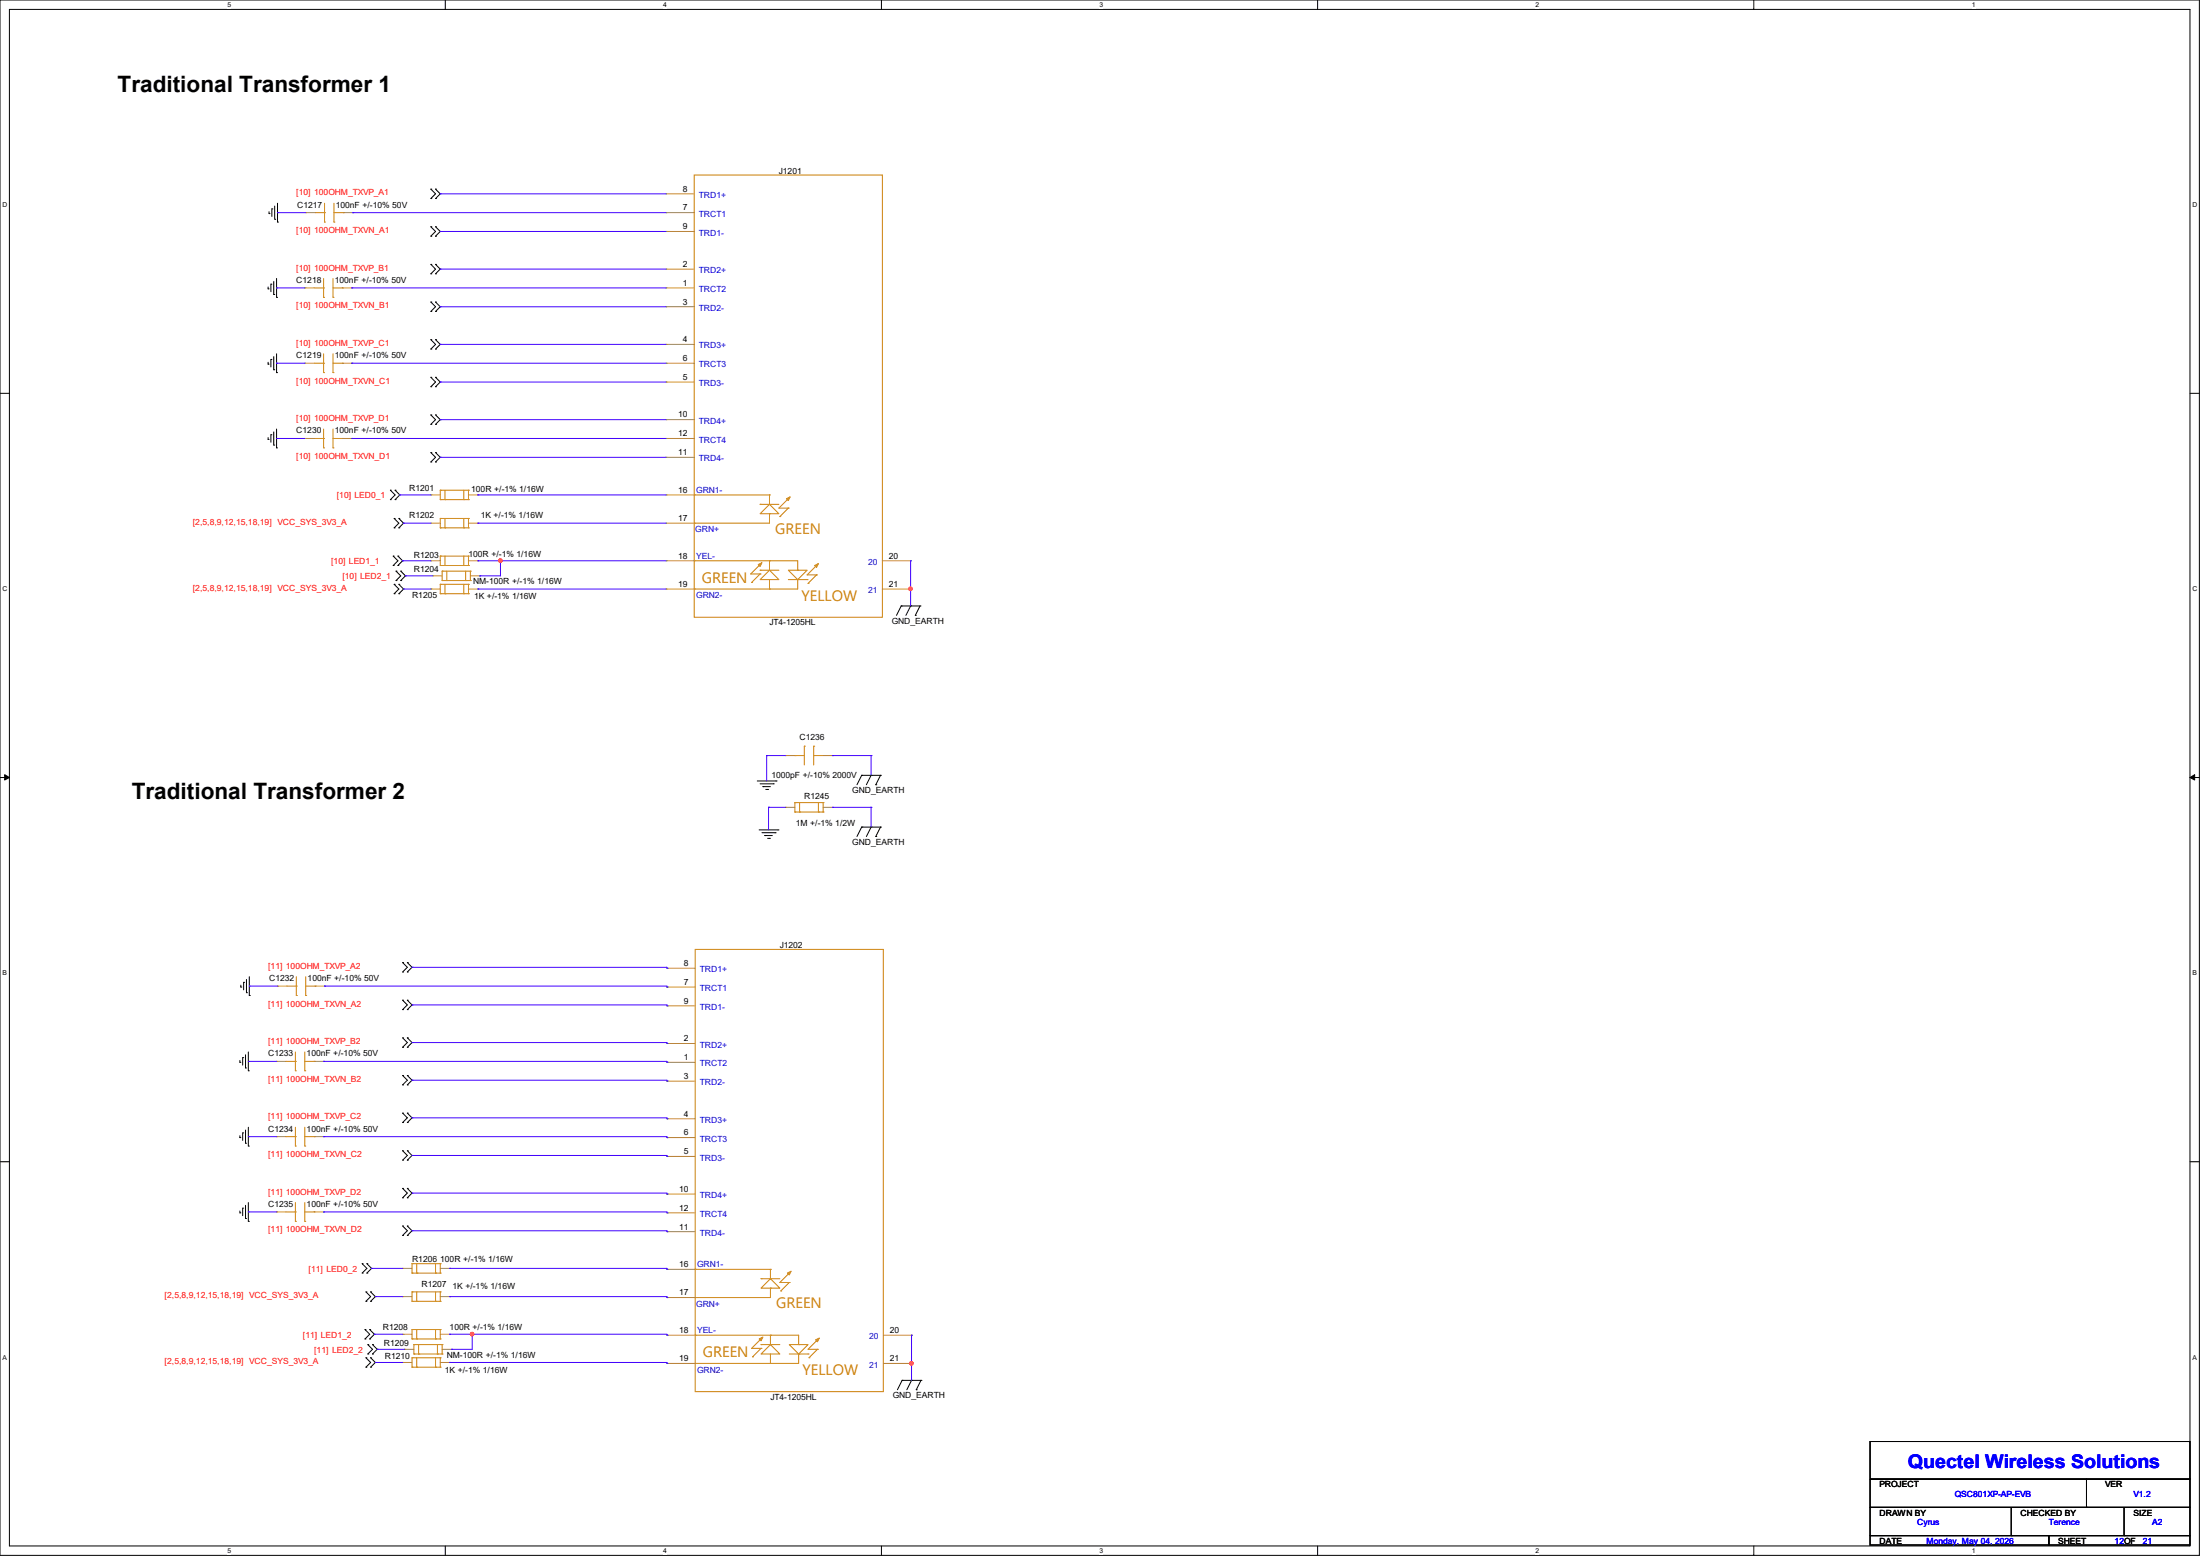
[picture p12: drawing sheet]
<svg xmlns="http://www.w3.org/2000/svg" width="297mm" height="210mm" viewBox="0 0 297 210" stroke-linecap="round" stroke-linejoin="round" font-family="sans-serif">
<path d="M0 0h296.9v209.9h-296.9zM1.3 1.3h294.4v207.4h-294.4z" fill="none" stroke="#000" stroke-width=".14"/>
<g fill="#fff">
<path d="M30.7 .1h.5v1h-.5z"/>
<path d="M30.7 208.8h.5v1h-.5z"/>
</g>
<path d="M60.1 0v1.3M60.1 208.7v1.2" fill="none" stroke="#000" stroke-width=".14"/>
<g fill="#fff">
<path d="M89.5 .1h.5v1h-.5z"/>
<path d="M89.5 208.8h.5v1h-.5z"/>
</g>
<path d="M119 0v1.3M119 208.7v1.2" fill="none" stroke="#000" stroke-width=".14"/>
<g fill="#fff">
<path d="M148.4 .1h.5v1h-.5z"/>
<path d="M148.4 208.8h.5v1h-.5z"/>
</g>
<path d="M177.9 0v1.3M177.9 208.7v1.2" fill="none" stroke="#000" stroke-width=".14"/>
<g fill="#fff">
<path d="M207.3 .1h.5v1h-.5z"/>
<path d="M207.3 208.8h.5v1h-.5z"/>
</g>
<path d="M236.8 0v1.3M236.8 208.7v1.2" fill="none" stroke="#000" stroke-width=".14"/>
<g fill="#fff">
<path d="M266.2 .1h.5v1h-.5z"/>
<path d="M266.2 208.8h.5v1h-.5z"/>
<path d="M.3 27.2h.7v1h-.7z"/>
<path d="M296 27.2h.6v1h-.6z"/>
<path d="M.3 79h.7v1h-.7z"/>
<path d="M296 79h.6v1h-.6z"/>
</g>
<path d="M0 53.1h1.3M295.7 53.1h1.2" fill="none" stroke="#000" stroke-width=".14"/>
<g fill="#fff">
<path d="M.3 130.9h.6v1h-.6z"/>
<path d="M296 130.9h.6v1h-.6z"/>
</g>
<path d="M0 104.9h1.3M295.7 104.9h1.2" fill="none" stroke="#000" stroke-width=".14"/>
<path d="M.6 104.6l.7 .3-.7 .4zM295.7 104.9l.6-.3v.7z" fill="#000" stroke="#000" stroke-width=".14"/>
<g fill="#fff">
<path d="M.3 182.7h.6v1h-.6z"/>
<path d="M296 182.7h.5v1h-.5z"/>
</g>
<g fill="none" stroke="#000" stroke-width=".14">
<path d="M36.2 39h.1M36.2 38.7v.3M36.3 28.8h.1M36.3 28.6v.2M36.6 38.4h.1M36.6 38.4v1M36.7 28.2h.1M36.7 28.2v1M37 39.8h.1M37 38v1.8M37.1 29.6h.1M37.1 27.8v1.8"/>
<path d="M37.3 37.6v2.5M37.5 30h.1M37.5 27.4v2.6M58.2 25.5h.1M58.2 26.8h.1M58.2 30.6h.1M58.2 31.9h.1M58.2 35.7h.1M58.2 37h.1M58.2 25.5l.6 .7-.6 .6M58.2 30.6l.6 .6-.6 .7M58.2 35.7l.6 .6-.6 .7"/>
<path d="M58.8 26.8h.1M58.8 25.5h.1M58.8 31.9h.1M58.8 30.6h.1M58.8 37h.1M58.8 35.7h.1M58.8 25.5l.6 .7-.6 .6M58.8 30.6l.6 .6-.6 .7M58.8 35.7l.6 .6-.6 .7M36.2 49.1h.1M36.2 59.3h.1M36.2 48.9v.2"/>
<path d="M36.2 59.1v.2M36.6 48.5h.1M36.6 58.7h.1M36.6 48.5v1M36.6 58.7v1M37 49.9h.1M37 48.1v1.8M37 58.3v1.8M37.3 40.1h.1M37.3 50.3h.1M37.3 47.8v2.5M37.3 57.9v2.6"/>
<path d="M58.2 40.8h.1M58.2 42h.1M58.2 45.8h.1M58.2 47.1h.1M58.2 50.9h.1M58.2 52.2h.1M58.2 56h.1M58.2 57.3h.1M58.2 40.8l.6 .6-.6 .6M58.2 45.8l.6 .7-.6 .6M58.2 50.9l.6 .7-.6 .6M58.2 56l.6 .6-.6 .7"/>
<path d="M58.8 42h.1M58.8 40.8h.1M58.8 47.1h.1M58.8 45.8h.1M58.8 52.2h.1M58.8 50.9h.1M58.8 57.3h.1M58.8 56h.1M58.8 40.8l.6 .6-.6 .6M58.8 45.8l.6 .7-.6 .6M58.8 50.9l.6 .7-.6 .6M58.8 56l.6 .6-.6 .7"/>
<path d="M37 60.1h.1M37.3 60.5h.1M52.7 67.4h.1M52.7 66.2h.1M52.7 66.2l.6 .6-.6 .6M53.1 76.3h.1M53.1 75.1h.1M53.1 75.1l.6 .6-.6 .6M53.2 70h.1M53.2 71.2h.1M53.2 78.9h.1M53.2 70l.6 .6-.6 .6"/>
<path d="M53.2 78.9l.6 .6-.6 .6M53.3 66.2h.1M53.3 67.4h.1M53.3 66.2l.7 .6-.7 .6M53.5 78.4h.1M53.5 77.1h.1M53.5 77.1l.6 .6-.6 .7M53.7 75.1h.1M53.7 76.3h.1M53.7 75.1l.7 .6-.7 .6M53.8 71.2h.1M53.8 70h.1"/>
<path d="M53.8 78.9h.1M53.8 70l.7 .6-.7 .6M53.8 78.9l.7 .6-.7 .6M54.1 77.1h.1M54.1 78.4h.1M54.1 77.1l.6 .6-.6 .7M58.2 61.1h.1M58.2 62.4h.1M58.2 61.1l.6 .6-.6 .7M58.8 62.4h.1M58.8 61.1h.1M58.8 61.1l.6 .6-.6 .7"/>
<path d="M53.2 80.1h.1M53.8 80.1h.1M121.7 81.8h.1M121.7 81.8l-.7 1.3M121.7 81.8h2.5M122.9 81.8h.1M122.9 81.8l-.6 1.3M123.6 83.1h.1M124.2 81.8h.1M124.2 81.8l-.6 1.3M102.2 105.4h2.6M102.5 112h2.5"/>
<path d="M102.6 105.8h1.8M102.9 112.4h1.7M103 106.2h.1M103 106.2h1M103.3 112.8h.1M103.3 112.8h1M103.4 106.6h.2M103.6 106.6h.1M103.6 113.2h.3M103.9 113.2h.1M104.4 105.8h.1M104.6 112.4h.1"/>
<path d="M104.8 105.4h.1M105 112h.1M116.3 104.6h.1M116.3 111.6h.1M116.3 104.6l-.6 1.3M116.3 104.6h2.6M116.3 111.6l-.6 1.3M116.3 111.6h2.6M117.6 104.6h.1M117.6 111.6h.1M117.6 104.6l-.6 1.3M117.6 111.6l-.6 1.3"/>
<path d="M118.2 105.9h.1M118.2 112.9h.1M118.9 104.6h.1M118.9 111.6h.1M118.9 104.6l-.7 1.3M118.9 111.6l-.7 1.3M32.5 133.2h.1M32.5 133v.2M32.9 132.6h.1M32.9 132.6v1M33.3 134h.1M33.3 132.2v1.8"/>
<path d="M33.7 134.4h.1M33.7 131.8v2.6M54.4 129.9h.1M54.4 131.2h.1M54.4 135h.1M54.4 136.3h.1M54.4 129.9l.6 .7-.6 .6M54.4 135l.6 .6-.6 .7M55 131.2h.1M55 129.9h.1M55 136.3h.1M55 135h.1"/>
<path d="M55 129.9l.6 .7-.6 .6M55 135l.6 .6-.6 .7M0 156.8h1.3M32.4 143.4h.1M32.4 153.5h.1M32.4 143.1v.3M32.4 153.3v.2M32.8 142.7h.1M32.8 152.9h.1M32.8 142.7v1.1M32.8 152.9v1M33.1 144.1h.1"/>
<path d="M33.1 154.3h.1M33.1 142.4v1.7M33.1 152.5v1.8M33.5 144.5h.1M33.5 154.7h.1M33.5 142v2.5M33.5 152.1v2.6M54.4 140.1h.1M54.4 141.4h.1M54.4 145.2h.1M54.4 146.4h.1M54.4 150.2h.1"/>
<path d="M54.4 151.5h.1M54.4 155.3h.1M54.4 156.6h.1M54.4 140.1l.6 .6-.6 .7M54.4 145.2l.6 .6-.6 .6M54.4 150.2l.6 .7-.6 .6M54.4 155.3l.6 .7-.6 .6M55 141.4h.1M55 140.1h.1M55 146.4h.1M55 145.2h.1M55 151.5h.1"/>
<path d="M55 150.2h.1M55 156.6h.1M55 155.3h.1M55 140.1l.6 .6-.6 .7M55 145.2l.6 .6-.6 .6M55 150.2l.6 .7-.6 .6M55 155.3l.6 .7-.6 .6M295.7 156.8h1.2M32.4 163.7h.1M32.4 163.4v.3M32.8 163.1h.1M32.8 163.1v1"/>
<path d="M33.1 164.5h.1M33.1 162.7v1.8M33.5 164.8h.1M33.5 162.3v2.5M48.9 171.8h.1M48.9 170.6h.1M48.9 170.6l.6 .6-.6 .6M49.3 179.5h.1M49.3 179.5l.6 .6-.6 .6M49.4 174.4h.1M49.4 175.6h.1M49.4 174.4l.6 .6-.6 .6"/>
<path d="M49.5 170.6h.1M49.5 171.8h.1M49.5 170.6l.7 .6-.7 .6M49.9 179.5h.1M49.9 179.5l.6 .6-.6 .6M50 175.6h.1M50 174.4h.1M50 174.4l.7 .6-.7 .6M54.4 160.4h.1M54.4 161.7h.1M54.4 165.5h.1M54.4 166.8h.1"/>
<path d="M54.4 160.4l.6 .6-.6 .7M54.4 165.5l.6 .6-.6 .7M55 161.7h.1M55 160.4h.1M55 166.8h.1M55 165.5h.1M55 160.4l.6 .6-.6 .7M55 165.5l.6 .6-.6 .7M49.3 180.7h.1M49.4 183.3h.1M49.4 184.5h.1M49.4 183.3l.6 .6-.6 .6"/>
<path d="M49.7 182.8h.1M49.7 181.5h.1M49.7 181.5l.6 .6-.6 .7M49.9 180.7h.1M50 184.5h.1M50 183.3h.1M50 183.3l.7 .6-.7 .6M50.3 181.5h.1M50.3 182.8h.1M50.3 181.5l.6 .6-.6 .7M121.8 186.3h.1M121.8 186.3l-.6 1.3"/>
<path d="M121.8 186.3h2.5M123.1 186.3h.1M123.1 186.3l-.7 1.3M123.7 187.6h.1M124.3 186.3h.1M124.3 186.3l-.6 1.3M252.5 194.6h43.2v5h-43.2zM252.5 199.6h43.2v3.9h-43.2zM281.7 199.6v3.9M252.5 203.5h43.2v3.8h-43.2zM252.5 207.3h24.1v1.2h-24.1zM271.5 207.3h.1"/>
<path d="M271.5 203.5v3.8M276.6 207.3h19.1v1.2h-19.1zM281.7 203.5h.1M286.8 207.3h.1M286.8 203.5v3.8"/>
</g>
<g fill="none" stroke="#cc8006" stroke-width=".14">
<path d="M42.4 38.9h1.3M42.5 28.7h1.3M43.7 38.9h.1M43.7 37.6v2.5M43.8 30h.1M43.8 28.7h.1M43.8 27.4v2.6M45 37.6v2.5M45 38.9h1.2M45.1 30h.1M45.1 27.4v2.6M45.1 28.7h1.3"/>
<path d="M46.2 38.9h.1M46.4 28.7h.1M93.7 23.6h25.4v59.7h-25.4zM42.4 49h1.3M42.4 59.2h1.3M43.7 40.1h.1M43.7 50.3h.1M43.7 49h.1M43.7 59.2h.1M43.7 47.8v2.5M43.7 57.9v2.6M45 40.1h.1"/>
<path d="M45 50.3h.1M45 47.8v2.5M45 57.9v2.6M45 49h1.2M45 59.2h1.2M46.2 49h.1M46.2 59.2h.1M43.7 60.5h.1M45 60.5h.1M59.4 78.9h.1M59.4 67.4h.1M59.4 66.2h.1"/>
<path d="M59.4 71.2h.1M59.4 70h.1M59.4 76.3h.1M59.4 75.1h.1M59.4 66.2v1.2M59.4 70v1.2M59.4 75.1v1.2M59.4 78.9v1.2M59.4 78.9h3.8M59.4 67.4h3.8M59.4 66.2h3.8M59.4 71.2h3.8"/>
<path d="M59.4 70h3.8M59.4 76.3h3.8M59.4 75.1h3.8M59.7 78.4h.1M59.7 77.1h.1M59.7 77.1v1.3M59.7 78.4h3.8M59.7 77.1h3.8M60.1 67.4h.1M60.1 71.2h.1M60.1 76.3h.1M60.1 66.2v1.2"/>
<path d="M60.1 70v1.2M60.1 75.1v1.2M60.1 78.9v1.2M60.3 78.4h.1M60.3 77.1v1.3M62.6 67.4h.1M62.6 71.2h.1M62.6 76.3h.1M62.6 66.2v1.2M62.6 70v1.2M62.6 75.1v1.2M62.6 78.9v1.2"/>
<path d="M62.9 78.4h.1M62.9 77.1v1.3M63.2 78.9h.1M63.2 67.4h.1M63.2 66.2h.1M63.2 71.2h.1M63.2 70h.1M63.2 76.3h.1M63.2 75.1h.1M63.2 66.2v1.2M63.2 70v1.2M63.2 75.1v1.2"/>
<path d="M63.2 78.9v1.2M63.5 78.4h.1M63.5 77.1h.1M63.5 77.1v1.3M93.7 75.7h.1M93.7 79.5h.1M93.7 70.6h.1M93.7 66.8h.1M93.7 75.7h14v1.3M93.7 66.8h10.2M101.5 78.6h.1M102.5 76.3h.1"/>
<path d="M102.5 76.3l-1.2 1.2h1.3M102.6 69.3l1.3-1.2 1.3 1.2zM102.6 78.2l1.3-1.2 1.3 1.2zM102.6 68.1h.1M102.6 77h.1M102.6 77.5h.1M102.6 68.1h2.6M102.6 77h2.6M102.6 77.5l-1.1 1.1M103.9 69.3h.1M103.9 66.8h.1M103.9 75.7h.1"/>
<path d="M103.9 79.5h.1M103.9 66.8v1.3M103.9 69.3v1.3h-10.2M103.9 75.7v1.3M103.9 78.2v1.3M105.3 69.7h.1M106.3 67.4h.1M106.3 67.4l-1.1 1.2h1.2M106.4 77h2.6l-1.3 1.2zM106.4 68.6h.1M106.4 78.2h2.6M106.4 68.6l-1.1 1.1"/>
<path d="M107.7 77h.1M107.7 78.2h.1M107.7 78.2v1.3h-14M109 78.2h.1M109.1 78.7h.1M110.1 76.5h.1M110.1 76.5l-1.1 1.1h1.2M110.2 77.6h.1M110.2 77.6l-1.1 1.1M59.4 80.1h.1M59.4 80.1h3.8M60.1 80.1h.1"/>
<path d="M62.6 80.1h.1M63.2 80.1h.1M107.3 102h.1M107.3 109.6h.1M107.3 108.3h.1M107.3 102h1.3M107.3 108.3v1.3M107.3 109.6h3.8M107.3 108.3h3.8M107.9 109.6h.1M107.9 108.3v1.3M108.6 100.7h.1"/>
<path d="M108.6 100.7v2.6M109.9 100.7h.1M109.9 102h.1M109.9 100.7v2.6M109.9 102h1.2M110.5 109.6h.1M110.5 108.3v1.3M111.1 109.6h.1M111.1 108.3h.1M111.1 108.3v1.3M38.7 133.1h1.3M40 134.4h.1"/>
<path d="M40 133.1h.1M40 131.8v2.6M41.3 134.4h.1M41.3 131.8v2.6M41.3 133.1h1.2M42.5 133.1h.1M93.9 128.1h25.4v59.7h-25.4zM38.6 153.4h1.3M38.6 143.3h1.3M39.9 154.7h.1M39.9 153.4h.1M39.9 144.5h.1"/>
<path d="M39.9 143.3h.1M39.9 142v2.5M39.9 152.1v2.6M41.1 154.7h.1M41.1 144.5h.1M41.1 142v2.5M41.1 152.1v2.6M41.1 153.4h1.3M41.1 143.3h1.3M42.4 153.4h.1M42.4 143.3h.1M38.6 163.6h1.3"/>
<path d="M39.9 164.8h.1M39.9 163.6h.1M39.9 162.3v2.5M41.1 164.8h.1M41.1 162.3v2.5M41.1 163.6h1.3M42.4 163.6h.1M55.6 171.8h.1M55.6 170.6h.1M55.6 175.6h.1M55.6 174.4h.1M55.6 179.5h.1"/>
<path d="M55.6 170.6v1.2M55.6 174.4v1.2M55.6 179.5v1.2M55.6 171.8h3.8M55.6 170.6h3.8M55.6 175.6h3.8M55.6 174.4h3.8M55.6 179.5h3.8M56.3 171.8h.1M56.3 175.6h.1M56.3 170.6v1.2M56.3 174.4v1.2"/>
<path d="M56.3 179.5v1.2M58.8 171.8h.1M58.8 175.6h.1M58.8 170.6v1.2M58.8 174.4v1.2M58.8 179.5v1.2M59.4 171.8h.1M59.4 170.6h.1M59.4 175.6h.1M59.4 174.4h.1M59.4 179.5h.1M59.4 170.6v1.2"/>
<path d="M59.4 174.4v1.2M59.4 179.5v1.2M93.9 175.1h.1M93.9 171.3h.1M93.9 171.3h10.1M102.7 172.6h.1M102.7 172.6h2.6M104 172.6l1.3 1.3h-2.6zM104 173.9h.1M104 171.3h.1M104 171.3v1.3M104 173.9v1.2h-10.1"/>
<path d="M105.4 174.2h.1M106.4 172h.1M106.4 172l-1.1 1.1h1.3M106.6 173.1h.1M106.6 173.1l-1.2 1.1M55.6 180.7h.1M55.6 184.5h.1M55.6 183.3h.1M55.6 183.3v1.2M55.6 180.7h3.8M55.6 184.5h3.8M55.6 183.3h3.8"/>
<path d="M55.9 182.8h.1M55.9 181.5h.1M55.9 181.5h3.8M55.9 182.8h3.8M55.9 181.5v1.3M56.3 180.7h.1M56.3 184.5h.1M56.3 183.3v1.2M56.5 182.8h.1M56.5 181.5v1.3M58.8 180.7h.1M58.8 184.5h.1"/>
<path d="M58.8 183.3v1.2M59.1 182.8h.1M59.1 181.5v1.3M59.4 180.7h.1M59.4 184.5h.1M59.4 183.3h.1M59.4 183.3v1.2M59.7 182.8h.1M59.7 181.5h.1M59.7 181.5v1.3M93.9 180.2h.1M93.9 184h.1"/>
<path d="M93.9 180.2h13.9v1.3M101.6 183.1h.1M102.6 180.8h.1M102.6 180.8l-1.1 1.2h1.2M102.7 181.5h.1M102.7 182h.1M102.7 181.5h2.6M102.7 182l-1.1 1.1M104 181.5l1.3 1.3h-2.6zM104 180.2h.1M104 184h.1M104 180.2v1.3"/>
<path d="M104 182.8v1.2M106.6 181.5h2.5l-1.3 1.3zM106.6 182.8h2.5M107.8 181.5h.1M107.8 182.8h.1M107.8 182.8v1.2h-13.9M109.1 182.8h.1M109.2 183.3h.1M110.2 181h.1M110.2 181l-1.1 1.1h1.3M110.4 182.1h.1M110.4 182.1l-1.2 1.2"/>
</g>
<g fill="none" stroke="#a84" stroke-width=".14">
<path d="M41.1 38.9h.1M41.1 38.9h1.3M41.3 28.7h.1M41.3 28.7h1.2M46.2 38.9h1.3M46.4 28.7h1.2M47.5 38.9h.1M47.6 28.7h.1M89.9 26.2h.1M89.9 28.7h.1M89.9 31.2h.1M89.9 38.9h.1"/>
<path d="M89.9 36.3h.1M89.9 38.9h3.8M89.9 28.7h3.8M89.9 26.2h3.8M89.9 31.2h3.8M89.9 36.3h3.8M41.1 49h.1M41.1 59.2h.1M41.1 49h1.3M41.1 59.2h1.3M46.2 49h1.3M46.2 59.2h1.3"/>
<path d="M47.5 49h.1M47.5 59.2h.1M89.9 41.4h.1M89.9 46.5h.1M89.9 49h.1M89.9 51.6h.1M89.9 56.6h.1M89.9 59.2h.1M89.9 49h3.8M89.9 41.4h3.8M89.9 46.5h3.8M89.9 51.6h3.8"/>
<path d="M89.9 56.6h3.8M89.9 59.2h3.8M58.2 79.5h.1M58.2 66.8h.1M58.2 70.6h.1M58.2 75.7h.1M58.2 79.5h1.2M58.2 66.8h1.2M58.2 70.6h1.2M58.2 75.7h1.2M58.4 77.7h.1M58.4 77.7h1.3"/>
<path d="M63.2 79.5h1.3M63.2 66.8h1.3M63.2 70.6h1.3M63.2 75.7h1.3M63.5 77.7h1.3M64.5 79.5h.1M64.5 66.8h.1M64.5 70.6h.1M64.5 75.7h.1M64.8 77.7h.1M89.9 66.8h.1M89.9 70.6h.1"/>
<path d="M89.9 61.7h.1M89.9 75.7h.1M89.9 79.5h.1M89.9 79.5h3.8M89.9 66.8h3.8M89.9 70.6h3.8M89.9 75.7h3.8M89.9 61.7h3.8M119.1 79.5h3.8M119.1 75.7h3.8M122.9 75.7h.1M122.9 79.5h.1"/>
<path d="M106 102h.1M106 109h.1M106 102h1.3M106 109h1.3M111.1 102h1.3M111.1 109h1.3M112.4 102h.1M112.4 109h.1M37.5 133.1h.1M37.5 133.1h1.2M42.5 133.1h1.3M43.8 133.1h.1"/>
<path d="M90 130.7h.1M90 133.2h.1M90 135.8h.1M90 130.7h3.9M90 133.2h3.9M90 135.8h3.9M37.3 153.4h.1M37.3 143.3h.1M37.3 153.4h1.3M37.3 143.3h1.3M42.4 153.4h1.3M42.4 143.3h1.3"/>
<path d="M43.7 153.4h.1M43.7 143.3h.1M90 143.4h.1M90 145.9h.1M90 140.8h.1M90 151h.1M90 153.5h.1M90 156.1h.1M90 143.4h3.9M90 145.9h3.9M90 140.8h3.9M90 151h3.9"/>
<path d="M90 153.5h3.9M90 156.1h3.9M37.3 163.6h.1M37.3 163.6h1.3M42.4 163.6h1.3M43.7 163.6h.1M54.4 171.2h.1M54.4 175h.1M54.4 171.2h1.2M54.4 175h1.2M59.4 171.2h1.3M59.4 175h1.3"/>
<path d="M60.7 171.2h.1M60.7 175h.1M90 171.3h.1M90 175.1h.1M90 161.2h.1M90 163.7h.1M90 166.2h.1M90 171.3h3.9M90 175.1h3.9M90 161.2h3.9M90 163.7h3.9M90 166.2h3.9"/>
<path d="M54.4 180.1h.1M54.4 183.9h.1M54.4 180.1h1.2M54.4 183.9h1.2M54.6 182.1h.1M54.6 182.1h1.3M59.4 180.1h1.3M59.4 183.9h1.3M59.7 182.1h1.3M60.7 180.1h.1M60.7 183.9h.1M61 182.1h.1"/>
<path d="M90 180.2h.1M90 184h.1M90 180.2h3.9M90 184h3.9M119.3 180.2h3.8M119.3 184h3.8M123.1 180.2h.1M123.1 184h.1"/>
</g>
<g fill="#cc8006" stroke="#cc8006" stroke-width=".14">
<path d="M102.5 180.7l.5-.2-.3 .5z" fill-rule="evenodd"/>
<path d="M110.1 180.8l.5-.2-.2 .5z" fill-rule="evenodd"/>
<path d="M106.3 171.8l.5-.2-.2 .5z" fill-rule="evenodd"/>
<path d="M102.4 76.2l.5-.3-.3 .6z" fill-rule="evenodd"/>
<path d="M110 76.3l.5-.2-.3 .5z" fill-rule="evenodd"/>
<path d="M106.2 67.3l.5-.2-.3 .5z" fill-rule="evenodd"/>
</g>
<g fill="none" stroke="#4200ff" stroke-width=".14">
<path d="M37.3 38.9h.1M37.3 38.9h3.8M37.5 28.7h.1M37.5 28.7h3.8M47.5 38.9h.1M47.5 38.9h42.4M47.6 28.7h.1M47.6 28.7h42.3M59.4 26.2h.1M59.4 31.2h.1M59.4 36.3h.1M59.4 26.2h30.5"/>
<path d="M59.4 31.2h30.5M59.4 36.3h30.5M37.3 59.2h.1M37.3 49h.1M37.3 49h3.8M37.3 59.2h3.8M47.5 49h.1M47.5 59.2h.1M47.5 49h42.4M47.5 59.2h42.4M59.4 41.4h.1M59.4 46.5h.1"/>
<path d="M59.4 51.6h.1M59.4 56.6h.1M59.4 41.4h30.5M59.4 46.5h30.5M59.4 51.6h30.5M59.4 56.6h30.5M54 66.8h.1M54 66.8h4.2M54.4 75.7h.1M54.4 75.7h3.8M54.5 79.5h.1M54.5 70.6h.1"/>
<path d="M54.5 70.6h3.7M54.5 79.5h3.7M54.7 77.7h.1M54.7 77.7h3.7M59.4 61.7h.1M59.4 61.7h30.5M64.5 66.8h.1M64.5 70.6h.1M64.5 75.7h.1M64.5 79.5h.1M64.5 66.8h25.4M64.5 70.6h25.4"/>
<path d="M64.5 75.7h25.4M64.5 79.5h25.4M64.8 77.7h.1M67.6 75.7h.1M67.6 75.7v2h-2.8M122.9 75.7h.1M122.9 79.5h.1M122.9 75.7v6.1M103.5 102h.1M103.5 102h2.5M103.5 102v3.4M103.8 109h.1"/>
<path d="M103.8 109v3M103.8 109h2.2M112.4 102h.1M112.4 109h.1M112.4 102h5.2M112.4 109h5.2M117.6 102h.1M117.6 109h.1M117.6 102v2.6M117.6 109v2.6M33.7 133.1h.1M33.7 133.1h3.8"/>
<path d="M43.8 133.1h.1M43.8 133.1h46.2v.1M55.6 130.6h.1M55.6 135.6h.1M55.6 130.6h34.4v.1M55.6 135.6h34.4v.2M90 133.2h.1M90 130.7h.1M90 135.8h.1M33.5 143.3h.1M33.5 153.4h.1M33.5 143.3h3.8"/>
<path d="M33.5 153.4h3.8M43.7 143.3h.1M43.7 153.4h.1M43.7 143.3h46.3v.1M43.7 153.4h46.3v.1M55.6 140.7h.1M55.6 145.8h.1M55.6 150.9h.1M55.6 156h.1M55.6 140.7h34.4v.1M55.6 145.8h34.4v.1M55.6 150.9h34.4v.1"/>
<path d="M55.6 156h34.4v.1M90 143.4h.1M90 153.5h.1M90 140.8h.1M90 145.9h.1M90 151h.1M90 156.1h.1M33.5 163.6h.1M33.5 163.6h3.8M43.7 163.6h.1M43.7 163.6h46.3v.1M50.2 171.2h.1"/>
<path d="M50.2 171.2h4.2M50.7 175h.1M50.7 175h3.7M55.6 161h.1M55.6 166.1h.1M55.6 161h34.4v.2M55.6 166.1h34.4v.1M60.7 171.2h.1M60.7 175h.1M60.7 171.2h29.3v.1M60.7 175h29.3v.1M90 163.7h.1"/>
<path d="M90 161.2h.1M90 166.2h.1M90 171.3h.1M90 175.1h.1M50.5 180.1h.1M50.5 180.1h3.9M50.7 183.9h.1M50.7 183.9h3.7M50.9 182.1h.1M50.9 182.1h3.7M60.7 180.1h.1M60.7 183.9h.1"/>
<path d="M60.7 180.1h29.3v.1M60.7 183.9h29.3v.1M61 182.1h.1M63.8 180.1h.1M63.8 180.1v2h-2.8M90 180.2h.1M90 184h.1M123.1 180.2h.1M123.1 184h.1M123.1 180.2v6.1"/>
</g>
<g fill="#f00" stroke="#f00" stroke-width=".14">
<circle cx="123" cy="184" r=".23"/>
<circle cx="122.9" cy="79.5" r=".23"/>
<circle cx="67.5" cy="75.7" r=".23"/>
<circle cx="63.7" cy="180.1" r=".23"/>
</g>
<g font-size="3">
<text x="15.9" y="12.4">Traditional Transformer 1</text>
<text x="17.8" y="107.9">Traditional Transformer 2</text>
</g>
<text font-size="2.5" fill="#00f" x="257.6" y="198.2">Quectel Wireless Solutions</text>
<g font-size="2" fill="#cc8006">
<text x="104.6" y="72.1">GREEN</text>
<text x="94.7" y="78.7">GREEN</text>
<text x="108.2" y="81.1">YELLOW</text>
<text x="104.8" y="176.6">GREEN</text>
<text x="94.9" y="183.2">GREEN</text>
<text x="108.3" y="185.6">YELLOW</text>
</g>
<g font-size="1.1">
<text x="105.2" y="23.5">J1201</text>
<text x="40.1" y="28">C1217</text>
<text x="45.3" y="28">100nF +/-10% 50V</text>
<text x="92.2" y="25.9">8</text>
<text x="92.2" y="28.4">7</text>
<text x="92.2" y="30.9">9</text>
<text x="40" y="38.2">C1218</text>
<text x="45.2" y="38.2">100nF +/-10% 50V</text>
<text x="92.2" y="38.6">1</text>
<text x="92.2" y="41.1">3</text>
<text x="92.2" y="36">2</text>
<text x="92.2" y="46.2">4</text>
<text x="40" y="48.3">C1219</text>
<text x="45.2" y="48.3">100nF +/-10% 50V</text>
<text x="92.2" y="48.7">6</text>
<text x="92.2" y="51.3">5</text>
<text x="40" y="58.5">C1230</text>
<text x="45.2" y="58.5">100nF +/-10% 50V</text>
<text x="91.6" y="56.3">10</text>
<text x="91.6" y="58.9">12</text>
<text x="91.6" y="61.4">11</text>
<text x="55.2" y="66.3">R1201</text>
<text x="55.2" y="69.9">R1202</text>
<text x="63.6" y="66.4">100R +/-1% 1/16W</text>
<text x="64.9" y="69.9">1K +/-1% 1/16W</text>
<text x="91.6" y="66.5">16</text>
<text x="91.6" y="70.3">17</text>
<text x="55.9" y="75.3">R1203</text>
<text x="55.9" y="77.2">R1204</text>
<text x="63.2" y="75.1">100R +/-1% 1/16W</text>
<text x="91.6" y="75.4">18</text>
<text x="120" y="75.4">20</text>
<text x="55.6" y="80.7">R1205</text>
<text x="63.9" y="78.8">NM-100R +/-1% 1/16W</text>
<text x="64" y="80.9">1K +/-1% 1/16W</text>
<text x="91.6" y="79.2">19</text>
<text x="120" y="79.2">21</text>
<text x="103.9" y="84.4">JT4-1205HL</text>
<text x="120.4" y="84.2">GND_EARTH</text>
<text x="107.9" y="99.9">C1236</text>
<text x="104.1" y="105">1000pF +/-10% 2000V</text>
<text x="108.6" y="107.8">R1245</text>
<text x="115.1" y="107">GND_EARTH</text>
<text x="107.4" y="111.5">1M +/-1% 1/2W</text>
<text x="115.1" y="114">GND_EARTH</text>
<text x="92.3" y="130.4">8</text>
<text x="105.3" y="128">J1202</text>
<text x="36.3" y="132.4">C1232</text>
<text x="41.5" y="132.4">100nF +/-10% 50V</text>
<text x="92.3" y="132.9">7</text>
<text x="92.3" y="135.5">9</text>
<text x="36.2" y="142.6">C1233</text>
<text x="41.4" y="142.6">100nF +/-10% 50V</text>
<text x="92.3" y="143.1">1</text>
<text x="92.3" y="140.6">2</text>
<text x="92.3" y="145.6">3</text>
<text x="36.2" y="152.7">C1234</text>
<text x="41.4" y="152.7">100nF +/-10% 50V</text>
<text x="92.3" y="150.7">4</text>
<text x="92.3" y="153.3">6</text>
<text x="92.3" y="155.8">5</text>
<text x="91.7" y="160.9">10</text>
<text x="36.2" y="162.9">C1235</text>
<text x="41.4" y="162.9">100nF +/-10% 50V</text>
<text x="91.7" y="163.4">12</text>
<text x="91.7" y="166">11</text>
<text x="55.6" y="170.4">R1206</text>
<text x="56.9" y="173.7">R1207</text>
<text x="59.4" y="170.3">100R +/-1% 1/16W</text>
<text x="61.1" y="174">1K +/-1% 1/16W</text>
<text x="91.7" y="171">16</text>
<text x="51.7" y="179.5">R1208</text>
<text x="60.7" y="179.5">100R +/-1% 1/16W</text>
<text x="91.7" y="174.8">17</text>
<text x="91.7" y="179.9">18</text>
<text x="120.1" y="179.9">20</text>
<text x="51.8" y="181.7">R1209</text>
<text x="51.9" y="183.5">R1210</text>
<text x="60.1" y="185.3">1K +/-1% 1/16W</text>
<text x="60.3" y="183.2">NM-100R +/-1% 1/16W</text>
<text x="91.7" y="183.7">19</text>
<text x="120.1" y="183.7">21</text>
<text x="104" y="188.9">JT4-1205HL</text>
<text x="120.5" y="188.7">GND_EARTH</text>
<text x="253.7" y="200.8">PROJECT</text>
<text x="284.2" y="200.8">VER</text>
<text x="253.7" y="208.4">DATE</text>
<text x="253.7" y="204.6">DRAWN BY</text>
<text x="272.8" y="204.6">CHECKED BY</text>
<text x="277.9" y="208.4">SHEET</text>
<text x="288" y="204.6">SIZE</text>
</g>
<g font-size="1.1" fill="#f00">
<text x="40" y="26.4">[10] 100OHM_TXVP_A1</text>
<text x="40" y="31.5">[10] 100OHM_TXVN_A1</text>
<text x="40" y="36.5">[10] 100OHM_TXVP_B1</text>
<text x="40" y="41.6">[10] 100OHM_TXVN_B1</text>
<text x="40" y="46.7">[10] 100OHM_TXVP_C1</text>
<text x="40" y="51.8">[10] 100OHM_TXVN_C1</text>
<text x="40" y="56.9">[10] 100OHM_TXVP_D1</text>
<text x="40" y="61.9">[10] 100OHM_TXVN_D1</text>
<text x="26" y="70.8">[2,5,8,9,12,15,18,19] VCC_SYS_3V3_A</text>
<text x="45.5" y="67.3">[10] LED0_1</text>
<text x="44.7" y="76.2">[10] LED1_1</text>
<text x="26" y="79.7">[2,5,8,9,12,15,18,19] VCC_SYS_3V3_A</text>
<text x="46.2" y="78.2">[10] LED2_1</text>
<text x="36.2" y="130.8">[11] 100OHM_TXVP_A2</text>
<text x="36.2" y="135.9">[11] 100OHM_TXVN_A2</text>
<text x="36.2" y="140.9">[11] 100OHM_TXVP_B2</text>
<text x="36.2" y="146">[11] 100OHM_TXVN_B2</text>
<text x="36.2" y="151.1">[11] 100OHM_TXVP_C2</text>
<text x="36.2" y="156.2">[11] 100OHM_TXVN_C2</text>
<text x="36.2" y="161.3">[11] 100OHM_TXVP_D2</text>
<text x="36.2" y="166.3">[11] 100OHM_TXVN_D2</text>
<text x="41.7" y="171.7">[11] LED0_2</text>
<text x="22.2" y="175.2">[2,5,8,9,12,15,18,19] VCC_SYS_3V3_A</text>
<text x="22.2" y="184.1">[2,5,8,9,12,15,18,19] VCC_SYS_3V3_A</text>
<text x="40.9" y="180.6">[11] LED1_2</text>
<text x="42.4" y="182.6">[11] LED2_2</text>
</g>
<g font-size="1.1" fill="#00c">
<text x="94.4" y="26.7">TRD1+</text>
<text x="94.4" y="29.3">TRCT1</text>
<text x="94.4" y="31.8">TRD1-</text>
<text x="94.4" y="39.4">TRCT2</text>
<text x="94.4" y="42">TRD2-</text>
<text x="94.4" y="36.9">TRD2+</text>
<text x="94.4" y="47">TRD3+</text>
<text x="94.4" y="49.6">TRCT3</text>
<text x="94.4" y="52.1">TRD3-</text>
<text x="94.4" y="57.2">TRD4+</text>
<text x="94.4" y="59.7">TRCT4</text>
<text x="94.4" y="62.3">TRD4-</text>
<text x="93.9" y="71.8">GRN+</text>
<text x="94" y="66.5">GRN1-</text>
<text x="94" y="75.4">YEL-</text>
<text x="117.2" y="76.2">20</text>
<text x="94" y="80.7">GRN2-</text>
<text x="117.2" y="80.1">21</text>
<text x="94.5" y="131.2">TRD1+</text>
<text x="94.5" y="133.8">TRCT1</text>
<text x="94.5" y="136.3">TRD1-</text>
<text x="94.5" y="143.9">TRCT2</text>
<text x="94.5" y="141.4">TRD2+</text>
<text x="94.5" y="146.5">TRD2-</text>
<text x="94.5" y="151.6">TRD3+</text>
<text x="94.5" y="154.1">TRCT3</text>
<text x="94.5" y="156.6">TRD3-</text>
<text x="94.5" y="161.7">TRD4+</text>
<text x="94.5" y="164.3">TRCT4</text>
<text x="94.5" y="166.8">TRD4-</text>
<text x="94.1" y="171">GRN1-</text>
<text x="94" y="176.4">GRN+</text>
<text x="94.1" y="179.9">YEL-</text>
<text x="94.1" y="185.3">GRN2-</text>
<text x="117.3" y="180.8">20</text>
<text x="117.3" y="184.6">21</text>
</g>
<g font-size="1.1" fill="#00f">
<text x="263.9" y="202">QSC801XP-AP-EVB</text>
<text x="288" y="202">V1.2</text>
<text x="258.8" y="205.8">Cyrus</text>
<text x="260.1" y="208.4">Monday, May 04, 2026</text>
<text x="276.6" y="205.8">Terence</text>
<text x="285.5" y="208.4">12OF</text>
<text x="289.3" y="208.4">21</text>
<text x="290.6" y="205.8">A2</text>
</g>
<g font-size=".9">
<text x="30.7" y=".9">5</text>
<text x="89.5" y=".9">4</text>
<text x="148.4" y=".9">3</text>
<text x="207.3" y=".9">2</text>
<text x="266.2" y=".9">1</text>
<text x=".3" y="28">D</text>
<text x="296" y="28">D</text>
<text x=".3" y="79.8">C</text>
<text x="296" y="79.8">C</text>
<text x=".3" y="131.7">B</text>
<text x="296" y="131.7">B</text>
<text x=".3" y="183.5">A</text>
<text x="296" y="183.5">A</text>
<text x="30.7" y="209.6">5</text>
<text x="89.5" y="209.6">4</text>
<text x="148.4" y="209.6">3</text>
<text x="207.3" y="209.6">2</text>
<text x="266.2" y="209.6">1</text>
</g>
</svg>
